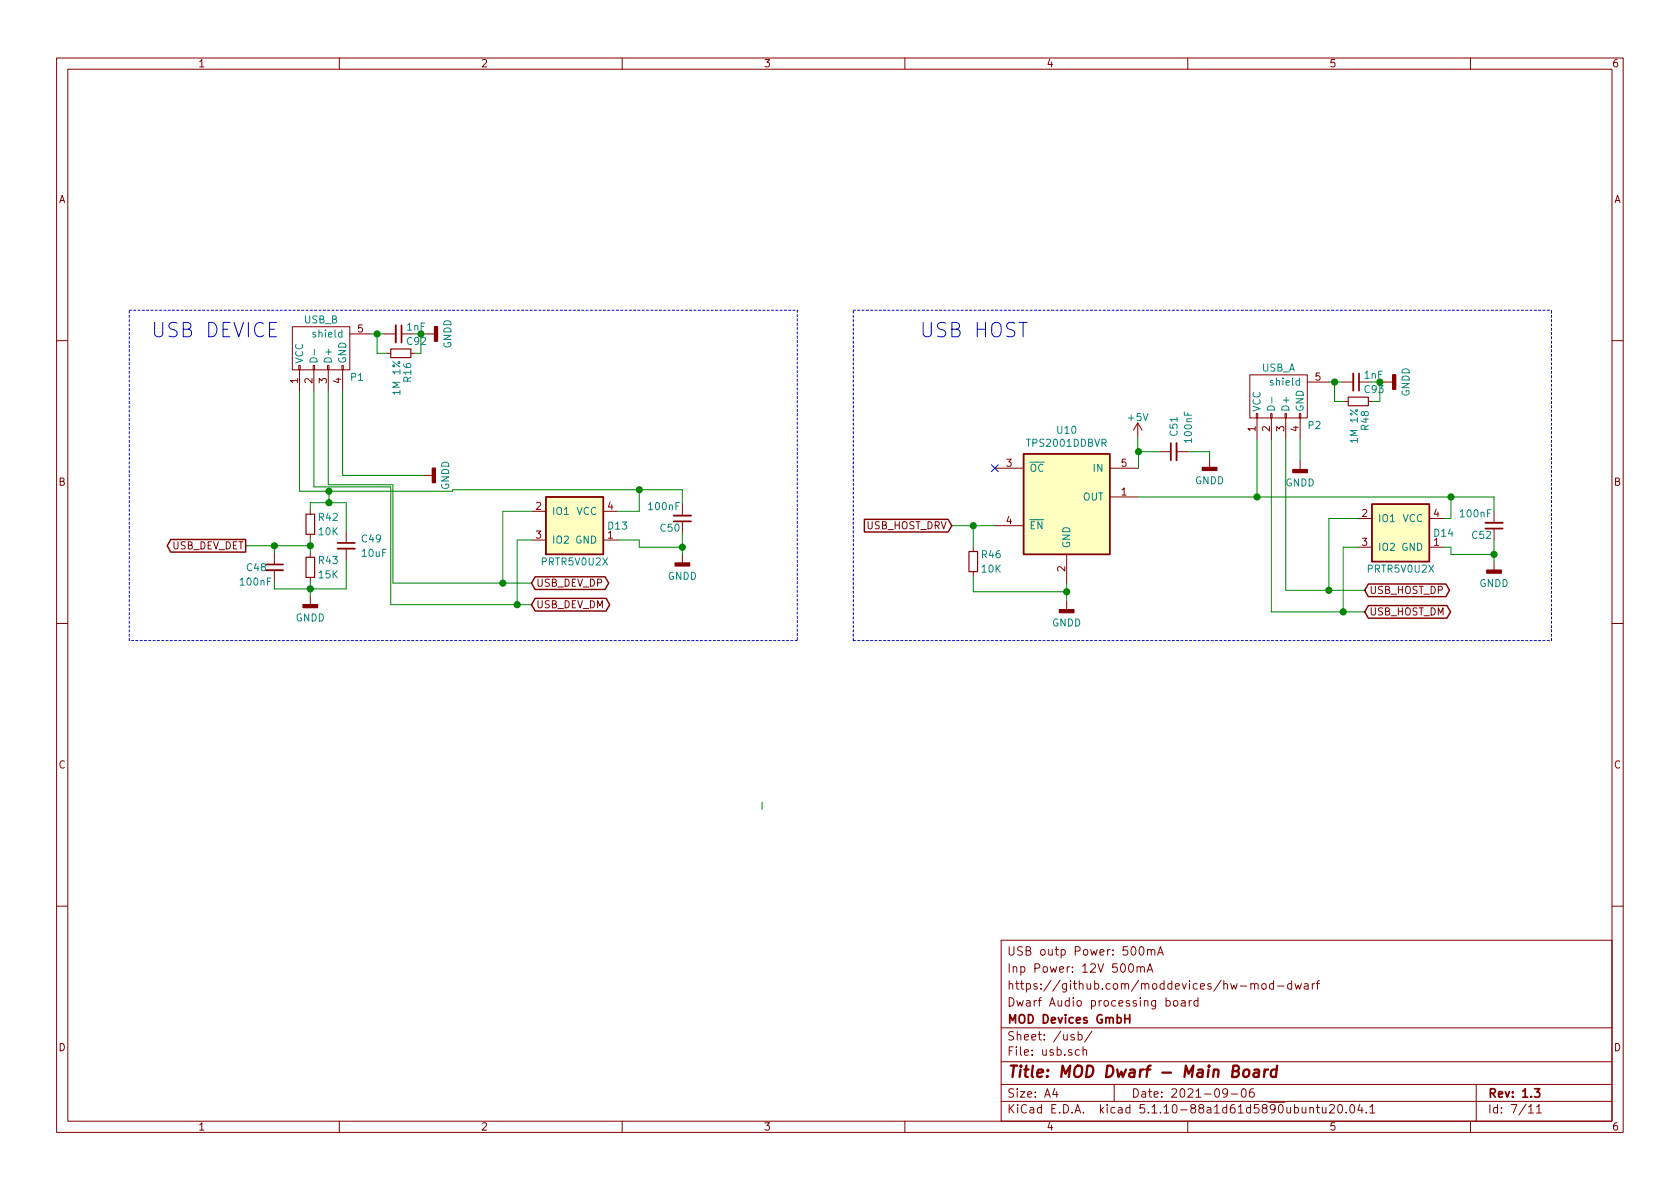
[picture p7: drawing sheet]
<svg xmlns="http://www.w3.org/2000/svg" width="297mm" height="210mm" viewBox="0 0 297 210" stroke-linecap="round" stroke-linejoin="round" font-family="sans-serif">
<g fill="none" stroke="#840000" stroke-width=".18">
<path d="M10 10.3h277v189.9h-277zM12 12.2h273v186.1h-273zM60 10.3v1.9M110 10.3v1.9M160 10.3v1.9M210 10.3v1.9M260 10.3v1.9M51.7 57.8h10.1v7.6h-10.1zM61.8 59h3.9M67.9 59h2.1M71 59h2M75.3 59h1.5"/>
<path d="M10 60.2h2M52.8 64.6h.3v.8h-.3zM53 65.4v3.8M55.4 64.6h.2v.8h-.2zM55.5 65.4v3.8M57.9 64.6h.3v.8h-.3zM58 65.4v3.8M60.5 64.6h.2v.8h-.2zM60.6 65.4v3.8M68.3 62.5h.8M72.6 62.5h.8M201.2 74.8l-.8 1.3"/>
<path d="M201.2 74.8v2.5M201.2 74.8l.7 1.3M205 79.9h2M208 79.9h2.1M221 66.3h10.1v7.6h-10.1zM222.1 73.1h.3v.8h-.3zM222.2 73.9v3.8M224.7 73.1h.2v.8h-.2zM224.8 73.9v3.8M227.2 73.1h.3v.8h-.3zM227.3 73.9v3.8M229.7 73.1h.3v.8h-.3z"/>
<path d="M229.9 73.9v3.8M231.1 67.6h3.8M237.2 67.6h2.1M237.6 71h.8M240.3 67.6h2M241.9 71h.8M244.7 67.6h1.6M285 60.2h2M48.5 97.8v2M54.9 90.2v.7M54.9 94.5v.7M54.9 97.8v.7"/>
<path d="M61.2 94v2M61.2 97v2.1M74.9 84.1h1.6M94 95.5h2.5M94 90.4h2.5M106.7 95.5h2.5M106.7 90.4h2.5M120.6 89.1v2.1M120.6 92.2v2M120.6 98v1.6M172.1 96.8v.7M175.9 82.8h5.1"/>
<path d="M175.9 93h5.1M188.6 98v5.1M196.2 87.9h5.1M196.2 82.8h5.1M213.9 81.1v1.6M229.9 81.5v1.6M240 96.8h2.6M240 91.7h2.6M252.7 96.8h2.6M252.7 91.7h2.6M264.2 90.4v2.1M264.2 93.5v2"/>
<path d="M264.2 99.3v1.5M10 110.3h2M48.5 100.8v2.1M54.9 102.1v.8M54.9 105.4v1.5M172.1 101.1v.7M188.6 106.3v1.5M285 110.3h2M10 160.2h2M177 166.3h108v32h-108zM199.7 170.6l.2-.2a.8 .8 0 0 1 .5 .8 .8 .8 0 0 1-.5 .7l-.2-.1-.2-.4zM201 171.1l.3-.2 .3 .1 .1 .9"/>
<path d="M201 170.9v1M201.5 167.6l.3-.2a.81 .81 0 0 1 .5 .6 .81 .81 0 0 1-.2 .8l-.2 .1a.79 .79 0 0 1-.4-1.3zM201.7 171.1a.36 .36 0 0 1 .3-.2 .36 .36 0 0 1 .3 .2v.8M202.8 171.9l.5-1.5 .5 1.5M202.9 168h.1a.37 .37 0 0 1 .6 .1v.8M202.9 167.9v1M203 171.5h.7M203.6 168.1v-.1a.37 .37 0 0 1 .6 .1v.8M204.7 168.9l.5-1.5 .5 1.5M204.8 168.5h.7M206.2 177l.4-.1 .3 .3-.1 .6-.2 .1-.4-.1M207.5 177.1l.2-.2 .5 .2v.7l-.2 .1-.5-.1z"/>
<path d="M208.9 177h.6v.9M209.5 177.3l-.5 .1-.2 .2 .2 .3 .5-.1M210.3 176.9v1M210.7 176.9l-.4 .2v.1M211.8 177l-.4-.1-.3 .3 .1 .6 .2 .1 .4-.1M211.8 176.4v1.5M221.2 174.1v-.1a.37 .37 0 0 1 .6 .1v.8M221.2 173.9v1M221.8 174.1l.2-.2 .4 .1 .1 .9M223.2 174.1l.2-.2 .4 .2 .1 .5-.2 .2-.3 .1-.2-.1zM225.2 174l-.5-.1-.2 .3 .1 .6h.6M225.2 173.4v1.5"/>
<path d="M225.9 174.4h1.1M228.4 174l-.5-.1-.2 .3v.6l.2 .1 .5-.1M228.4 173.4v1.5M229 173.9l.2 1 .3-.7 .3 .7 .3-1M230.7 174h.5l.1 .9M231.3 174.3l-.5 .1-.2 .2 .2 .3 .5-.1M232 173.9v1M232.4 173.9l-.3 .2-.1 .1M232.7 173.9h.6M233.3 173.4l-.4 .3v1.2M285 160.2h2M60 198.3v1.9"/>
<path d="M110 198.3v1.9M160 198.3v1.9M177 194.8h108M177 191.8h108M177 187.8h108M177 181.8h108M186.5 192.5l-.4 1h1M186.8 193v1M189.9 183a.37 .37 0 0 0-.6 .1l.1 .3 .5 .1 .1 .1-.2 .3-.5-.1M190.6 183l.5-.1 .2 .3v.6l-.2 .1-.5-.1M190.6 182.4v1.5M190.8 185.7l-.4-.1-.3 .3 .1 .6 .2 .1 .4-.1"/>
<path d="M191.5 185.7l.2-.1 .3 .1 .1 .9M191.5 185.1v1.5M193.1 182.3l-1.3 2M197 191.8v3M210 198.3v1.9M217 193.2l-.1 .2a.48 .48 0 0 1-.6-.1v-.6a.48 .48 0 0 1 .6-.1l.1 .1a1.19 1.19 0 0 1-.2 1.2l-.5 .1M217.7 193.5h1.1M219.6 192.7l.4-.2a.94 .94 0 0 1 0 1.5 .82 .82 0 0 1-.4-1.3zM221.6 192.5a.59 .59 0 0 0-.7 .7l.1 .7 .2 .1 .5-.1 .1-.5-.2-.2-.4-.1-.3 .3M231.6 196l.2-.2 .4 .1v.9M231.6 195.8v1M232.7 195.8h.6"/>
<path d="M232.9 195.3v1.3l.4 .2M233.8 195.8l.1 .9 .3 .1 .2-.1M234.4 195.8v1M235.1 195.5l.2-.2h.4l.2 .5-.9 1h.9M236.7 195.4l.3-.1a.94 .94 0 0 1 0 1.5h-.1a1 1 0 0 1-.2-1.4zM238 196.7v.1M238.8 195.5l.3-.2a.94 .94 0 0 1 0 1.5 .82 .82 0 0 1-.3-1.3zM240.4 195.2l-.3 1.1h.9M240.8 195.8v1M241.6 196.7v.1M242.2 195.8l.4-.5v1.5M242.2 196.8h.9"/>
<path d="M260 198.3v1.9M261 191.8v6.5M270.3 195.8l.4-.5v1.5M270.3 196.8h.8M271.7 195.8l.4-.5v1.5M271.7 196.8h.8"/>
</g>
<path d="M71 57.5v3.1M207 78.4v3M240.3 66v3.1M47 99.8h3M59.7 96h3M119.1 92.2h3.1M262.6 93.5h3.1M198.9 179.4v1.5M199.7 179.4v1.5M198.9 180.1h.8M271.3 192.5h.9l-.5 .6 .5 .1v.7l-.2 .1-.7-.1" fill="none" stroke="#840000" stroke-width=".3"/>
<path d="M220 189.3a.53 .53 0 0 1 .5-.2 .53 .53 0 0 1 .4 .4l-.1 .6a.54 .54 0 0 1-.5 .4 .54 .54 0 0 1-.5-.4zM221.8 189.2h.8l-.1 1.2M222.6 189.6l-.7 .1a.4 .4 0 0 0-.3 .3 .4 .4 0 0 0 .2 .4l.7-.1M223.6 189.1l-.1 1.3M224.2 189.1a.55 .55 0 0 0-.6 .4M225.7 189.2a.68 .68 0 0 0-1 .3v.6l.1 .2 .2 .1 .6-.1M225.8 188.4l-.2 2" fill="none" stroke="#840000" stroke-width=".41"/>
<g fill="#ffffc2" stroke="#ffffc2" stroke-width=".18">
<path d="M181 80.3h15.2v17.7h-15.2z"/>
<path d="M96.5 87.9h10.2v10.1h-10.2z"/>
<path d="M242.6 89.1h10.1v10.2h-10.1z"/>
</g>
<path d="M30.2 95.4h13.2v2.2h-13.2l-.6-1.1zM96.5 87.9h10.2v10.1h-10.2zM152.8 91.8h14.8l.7 1.2-.7 1.1h-14.8zM181 80.3h15.2v17.7h-15.2zM242.6 89.1h10.1v10.2h-10.1zM94.6 105.8h12.6l.6 1.1-.6 1.1h-12.6l-.6-1.1zM94.6 102h12.4l.6 1.1-.6 1.1h-12.4l-.6-1.1zM241.9 107.1h13.9l.7 1.1-.7 1.1h-13.9l-.6-1.1zM241.9 103.3h13.8l.6 1.1-.6 1.1h-13.8l-.6-1.1z" fill="none" stroke="#840000" stroke-width=".25"/>
<g fill="#840000" stroke="#840000" stroke-width=".25">
<path d="M76.8 57.8h.5v2.5h-.5z"/>
<path d="M228.6 83.1h2.5v.5h-2.5z"/>
<path d="M76.5 82.8h.5v2.5h-.5z"/>
<path d="M212.6 82.7h2.5v.5h-2.5z"/>
<path d="M262.9 100.8h2.5v.5h-2.5z"/>
<path d="M53.6 106.9h2.5v.5h-2.5z"/>
<path d="M119.4 99.6h2.5v.5h-2.5z"/>
<path d="M246.3 66.3h.5v2.5h-.5z"/>
<path d="M187.3 107.8h2.6v.5h-2.6z"/>
</g>
<path d="M70 57.5v3.1M208 78.4v3M239.3 66v3.1M59.7 97h3M119.1 91.2h3.1M262.6 92.5h3.1M47 100.8h3" fill="none" stroke="#840000" stroke-width=".33"/>
<path d="M69.1 61.7h3.5v1.5h-3.5zM238.4 70.2h3.5v1.5h-3.5zM54.1 90.9h1.5v3.6h-1.5zM54.1 98.5h1.5v3.6h-1.5zM171.3 97.5h1.5v3.6h-1.5z" fill="none" stroke="#840000" stroke-width=".2"/>
<path d="M55 63.4a.66 .66 0 0 1 .7-.1 .66 .66 0 0 1 .4 .7h-1.3zM55.6 61.8v.9M224.3 71.9a.66 .66 0 0 1 .7-.1 .66 .66 0 0 1 .3 .7h-1.2zM224.9 70.3v.9" fill="none" stroke="#008484" stroke-width=".18"/>
<path d="M22.9 54.9h118.1M141 54.9v58.4M150.9 54.9h123.4M22.9 113.3v-58.4M141 113.3h-118.1M150.9 113.3h123.4M150.9 113.3v-58.4M274.3 113.3v-58.4" fill="none" stroke="#0000c2" stroke-width=".18" stroke-dasharray=".4 .4"/>
<g fill="none" stroke="#008400" stroke-width=".18">
<path d="M65.7 59h2.2M66.7 59v3.5h1.6M74.4 59v3.5h-1M53 69.2v17.7h27M55.5 69.2v16.9h13.6v20.8h24.9M58 69.2v16.5h11.5v17.4h24.5M60.6 69.2v14.9h14.3M201.2 77.3v2.6h3.8M201.3 79.9v2.9M210.1 79.9h3.8v1.2M222.2 77.7v10.2M224.8 77.7v30.5h16.5"/>
<path d="M227.3 77.7v26.7h14M229.9 77.7v3.8M234.9 67.6h2.3M236 67.6v3.4h1.6M244 67.6v3.4h-1.3M43.4 96.5h11.5M48.5 96.5v1.3M54.9 90.2v-1.3h6.3v5.1M54.9 95.2v2.6M58.2 86.9v2M61.2 99.1v5h-12.7v-1.2M80 86.6h40.6v2.5"/>
<path d="M94 95.5h-2.6v11.4M94 90.4h-5.1v12.7M109.2 95.5h3.8v1.3h7.6M113 86.6v3.8h-3.8M120.6 94.2v3.8M168.3 93h7.6M172.1 93v3.8M201.3 87.9h62.9v2.5M240 96.8h-2.5v11.4M240 91.7h-5.1v12.7M255.3 96.8h1.2v1.2h7.7M256.5 87.9v3.8h-1.2"/>
<path d="M264.2 95.5v3.8M54.9 102.9v2.5M172.1 101.8v2.8h16.5M188.6 103.1v3.2M134.7 141.9v1.2"/>
</g>
<g fill="#008400" stroke="#008400" stroke-width=".25">
<circle cx="244" cy="67.6" r=".51"/>
<circle cx="188.6" cy="104.6" r=".51"/>
<circle cx="201.3" cy="79.9" r=".51"/>
<circle cx="237.5" cy="108.2" r=".51"/>
<circle cx="120.7" cy="96.8" r=".51"/>
<circle cx="66.7" cy="59" r=".51"/>
<circle cx="172.1" cy="93" r=".51"/>
<circle cx="222.3" cy="87.9" r=".51"/>
<circle cx="48.5" cy="96.5" r=".51"/>
<circle cx="74.4" cy="59" r=".51"/>
<circle cx="54.9" cy="104.1" r=".51"/>
<circle cx="54.9" cy="96.5" r=".51"/>
<circle cx="88.9" cy="103.1" r=".51"/>
<circle cx="91.4" cy="106.9" r=".51"/>
<circle cx="58.2" cy="86.9" r=".51"/>
<circle cx="264.2" cy="98" r=".51"/>
<circle cx="236" cy="67.6" r=".51"/>
<circle cx="256.5" cy="87.9" r=".51"/>
<circle cx="235" cy="104.4" r=".51"/>
<circle cx="58.2" cy="88.9" r=".51"/>
<circle cx="113" cy="86.6" r=".51"/>
</g>
<path d="M175.3 82.2l1.2 1.2M176.5 82.2l-1.2 1.2" fill="none" stroke="#000084" stroke-width=".18"/>
<g font-size="3.5" fill="#0000c2">
<text x="26.7" y="59.7">USB DEVICE</text>
<text x="162.6" y="59.7">USB HOST</text>
</g>
<text font-size="2.8" fill="#840000" x="178" y="190.5">Title: MOD Dwarf - Main Board</text>
<g font-size="2.1" fill="#840000">
<text x="178" y="172">Inp Power: 12V 500mA</text>
<text x="178" y="169">USB outp Power: 500mA</text>
<text x="178" y="178">Dwarf Audio processing board</text>
<text x="178" y="175">https://github.com/moddevices/hw-mod-dwarf</text>
<text x="178" y="184">Sheet: /usb/</text>
<text x="178" y="181">MOD Devices GmbH</text>
<text x="178" y="186.7">File: usb.sch</text>
<text x="178" y="196.9">KiCad E.D.A. kicad 5.1.10-88a1d61d5890ubuntu20.04.1</text>
<text x="178" y="194.1">Size: A4</text>
<text x="200" y="194.1">Date: 2021-09-06</text>
<text x="263" y="194.1">Rev: 1.3</text>
<text x="263" y="196.9">Id: 7/11</text>
</g>
<g font-size="1.8" fill="#840000">
<text x="35" y="11.9">1</text>
<text x="85" y="11.9">2</text>
<text x="135" y="11.9">3</text>
<text x="185" y="11.9">4</text>
<text x="235" y="11.9">5</text>
<text x="285" y="11.9">6</text>
<text x="10.4" y="35.9">A</text>
<text x="285.4" y="35.9">A</text>
<text x="63.3" y="58.8">5</text>
<text x="52.7" y="67.8" transform="rotate(-90 52.7 67.8)">1</text>
<text x="55.2" y="67.8" transform="rotate(-90 55.2 67.8)">2</text>
<text x="57.8" y="67.8" transform="rotate(-90 57.8 67.8)">3</text>
<text x="60.3" y="67.8" transform="rotate(-90 60.3 67.8)">4</text>
<text x="232.6" y="67.3">5</text>
<text x="222" y="76.3" transform="rotate(-90 222 76.3)">1</text>
<text x="224.5" y="76.3" transform="rotate(-90 224.5 76.3)">2</text>
<text x="227.1" y="76.3" transform="rotate(-90 227.1 76.3)">3</text>
<text x="229.6" y="76.3" transform="rotate(-90 229.6 76.3)">4</text>
<text x="178" y="82.5">3</text>
<text x="198.3" y="82.5">5</text>
<text x="10.4" y="85.9">B</text>
<text x="198.3" y="87.6">1</text>
<text x="285.4" y="85.9">B</text>
<text x="94.8" y="90.2">2</text>
<text x="94.8" y="95.2">3</text>
<text x="107.5" y="95.2">1</text>
<text x="107.5" y="90.2">4</text>
<text x="153.1" y="93.6">USB_HOST_DRV</text>
<text x="178" y="92.7">4</text>
<text x="240.8" y="91.4">2</text>
<text x="253.5" y="91.4">4</text>
<text x="30.3" y="97.1">USB_DEV_DET</text>
<text x="188.3" y="101.1" transform="rotate(-90 188.3 101.1)">2</text>
<text x="240.8" y="96.5">3</text>
<text x="253.5" y="96.5">1</text>
<text x="94.8" y="107.6">USB_DEV_DM</text>
<text x="94.8" y="103.8">USB_DEV_DP</text>
<text x="242.1" y="105">USB_HOST_DP</text>
<text x="242.1" y="108.8">USB_HOST_DM</text>
<text x="10.4" y="135.9">C</text>
<text x="285.4" y="135.9">C</text>
<text x="10.4" y="185.9">D</text>
<text x="285.4" y="185.9">D</text>
<text x="35" y="199.9">1</text>
<text x="85" y="199.9">2</text>
<text x="135" y="199.9">3</text>
<text x="185" y="199.9">4</text>
<text x="235" y="199.9">5</text>
<text x="285" y="199.9">6</text>
</g>
<g font-size="1.8" fill="#008484">
<text x="53.8" y="57.2">USB_B</text>
<text x="55.7" y="59.7">shield</text>
<text x="53.6" y="64.4" transform="rotate(-90 53.6 64.4)">VCC</text>
<text x="58.7" y="64.4" transform="rotate(-90 58.7 64.4)">D+</text>
<text x="61.2" y="64.4" transform="rotate(-90 61.2 64.4)">GND</text>
<text x="72" y="61">C92</text>
<text x="79.8" y="61.6" transform="rotate(-90 79.8 61.6)">GNDD</text>
<text x="223.1" y="65.7">USB_A</text>
<text x="62.1" y="67.4">P1</text>
<text x="70.8" y="69.6" transform="rotate(-90 70.8 69.6)">1M 1%</text>
<text x="72.7" y="67.5" transform="rotate(-90 72.7 67.5)">R16</text>
<text x="225" y="68.2">shield</text>
<text x="241.3" y="69.5">C93</text>
<text x="249.2" y="70.1" transform="rotate(-90 249.2 70.1)">GNDD</text>
<text x="187" y="76.7">U10</text>
<text x="199.6" y="74.5">+5V</text>
<text x="208.2" y="77" transform="rotate(-90 208.2 77)">C51</text>
<text x="222.9" y="72.9" transform="rotate(-90 222.9 72.9)">VCC</text>
<text x="228" y="72.9" transform="rotate(-90 228 72.9)">D+</text>
<text x="230.5" y="72.9" transform="rotate(-90 230.5 72.9)">GND</text>
<text x="231.3" y="75.9">P2</text>
<text x="242" y="76" transform="rotate(-90 242 76)">R48</text>
<text x="181.8" y="79">TPS2001DDBVR</text>
<text x="182" y="83.4">OC</text>
<text x="193.4" y="83.4">IN</text>
<text x="210.7" y="78.1" transform="rotate(-90 210.7 78.1)">100nF</text>
<text x="240.1" y="78.1" transform="rotate(-90 240.1 78.1)">1M 1%</text>
<text x="191.5" y="88.5">OUT</text>
<text x="211.3" y="85.6">GNDD</text>
<text x="227.3" y="86">GNDD</text>
<text x="56.4" y="92.1">R42</text>
<text x="56.4" y="94.7">10K</text>
<text x="64" y="95.9">C49</text>
<text x="97.5" y="91.1">IO1</text>
<text x="101.9" y="91.1">VCC</text>
<text x="107.6" y="93.6">D13</text>
<text x="114.8" y="90.2">100nF</text>
<text x="116.8" y="94">C50</text>
<text x="182" y="93.6">EN</text>
<text x="243.6" y="92.3">IO1</text>
<text x="248" y="92.3">VCC</text>
<text x="253.6" y="94.9">D14</text>
<text x="258.3" y="91.5">100nF</text>
<text x="260.3" y="95.3">C52</text>
<text x="43.7" y="101">C48</text>
<text x="56.4" y="99.7">R43</text>
<text x="64.1" y="98.5">10uF</text>
<text x="95.9" y="100">PRTR5V0U2X</text>
<text x="97.5" y="96.1">IO2</text>
<text x="101.7" y="96.1">GND</text>
<text x="173.6" y="98.7">R46</text>
<text x="173.6" y="101.3">10K</text>
<text x="189.2" y="97" transform="rotate(-90 189.2 97)">GND</text>
<text x="242" y="101.3">PRTR5V0U2X</text>
<text x="243.6" y="97.4">IO2</text>
<text x="247.8" y="97.4">GND</text>
<text x="42.6" y="103.6">100nF</text>
<text x="56.4" y="102.3">15K</text>
<text x="118.1" y="102.5">GNDD</text>
<text x="261.6" y="103.8">GNDD</text>
<text x="52.3" y="109.9">GNDD</text>
<text x="186" y="110.8">GNDD</text>
</g>
<g font-size="1.8" fill="#008400">
<text x="72" y="58.5">1nF</text>
<text x="241.3" y="67">1nF</text>
<text x="79.4" y="86.7" transform="rotate(-90 79.4 86.7)">GNDD</text>
</g>
</svg>
